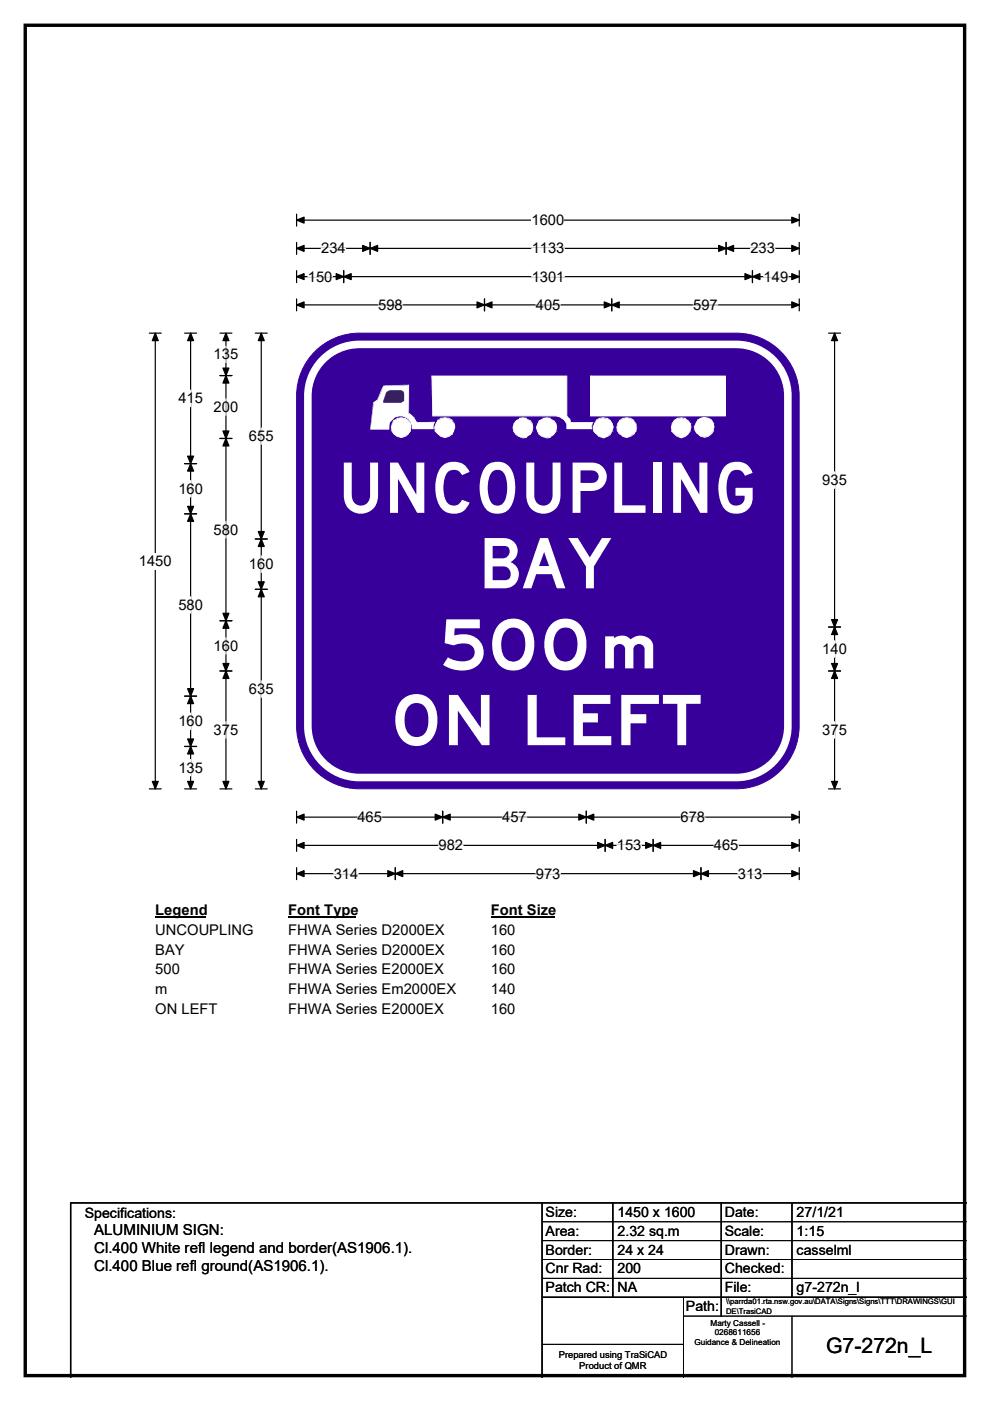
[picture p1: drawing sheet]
<svg xmlns="http://www.w3.org/2000/svg" width="210mm" height="297mm" viewBox="0 0 210 297" stroke-linecap="round" stroke-linejoin="round" font-family="sans-serif">
<path d="M5.4 5.4h199.2v286.3h-199.2z" fill="none" stroke="#000" stroke-width=".72"/>
<path d="M62.9 46.7h106.6M62.9 45.4v2.5M169.5 45.4v2.5" fill="none" stroke="#000" stroke-width=".25"/>
<path d="M62.9 46.7l1.6-.7v1.3zM167.9 46l1.6 .7-1.6 .6z" fill="#000" stroke="#000" stroke-width=".25"/>
<path d="M112.7 44.9h7v3.5h-7z" fill="#fff"/>
<g fill="none" stroke="#000" stroke-width=".25">
<path d="M62.9 52.7h106.6M62.9 51.4v2.5M62.9 57.4v2.5M62.9 58.7h106.6M72.9 57.4v2.5M78.5 51.4v2.5M154 51.4v2.5M159.6 57.4v2.5M169.5 57.4v2.5M169.5 51.4v2.5M31.7 70.6h2.5M32.9 70.6v96.7"/>
<path d="M62.9 63.4v2.5M62.9 64.6h106.6M102.8 63.4v2.5M129.8 63.4v2.5M169.5 63.4v2.5M31.7 167.3h2.5M62.9 172v2.5M62.9 178v2.5M62.9 173.2h106.6M62.9 179.2h106.6M93.9 172v2.5M124.4 172v2.5"/>
<path d="M128.4 178v2.5M138.5 178v2.5M169.5 172v2.5M169.5 178v2.5M62.9 184v2.5M62.9 185.2h106.6M83.8 184v2.5M148.7 184v2.5M169.5 184v2.5"/>
</g>
<g fill="#000" stroke="#000" stroke-width=".25">
<path d="M62.9 52.7l1.6-.7v1.3zM62.9 58.7l1.6-.7v1.3zM72.9 58.7l1.6-.7v1.3zM71.3 58l1.6 .7-1.6 .6zM78.5 52.7l1.6-.7v1.3zM76.9 52l1.6 .7-1.6 .6zM152.4 52l1.6 .7-1.6 .6zM154 52.7l1.6-.7v1.3zM158 58l1.6 .7-1.6 .6zM159.6 58.7l1.6-.7v1.3zM167.9 52l1.6 .7-1.6 .6zM167.9 58l1.6 .7-1.6 .6z"/>
<path d="M32.9 70.6l.7 1.6h-1.3zM62.9 64.6l1.6-.6v1.3zM102.8 64.6l1.6-.6v1.3zM101.2 64l1.6 .6-1.6 .7zM128.2 64l1.6 .6-1.6 .7zM129.8 64.6l1.5-.6v1.3zM167.9 64l1.6 .6-1.6 .7zM32.3 165.7h1.3l-.7 1.6zM62.9 173.2l1.6-.6v1.3zM62.9 179.2l1.6-.6v1.3zM93.9 173.2l1.6-.6v1.3zM92.3 172.6l1.6 .6-1.6 .7z"/>
<path d="M122.8 172.6l1.6 .6-1.6 .7zM124.4 173.2l1.5-.6v1.3zM128.4 179.2l1.5-.6v1.3zM126.8 178.6l1.6 .6-1.6 .7zM136.9 178.6l1.6 .6-1.6 .7zM138.5 179.2l1.6-.6v1.3zM167.9 172.6l1.6 .6-1.6 .7zM167.9 178.6l1.6 .6-1.6 .7zM62.9 185.2l1.6-.6v1.3zM83.8 185.2l1.6-.6v1.3zM82.3 184.6l1.5 .6-1.5 .7zM147.1 184.6l1.6 .6-1.6 .7z"/>
<path d="M148.7 185.2l1.6-.6v1.3zM167.9 184.6l1.6 .6-1.6 .7z"/>
</g>
<g fill="none" stroke="#fff" stroke-width=".25">
<path d="M65.3 58.7h5.2M68.1 52.7h5.2M112.8 52.7h6.9M112.8 58.7h6.9M159.2 52.7h5.2M162 58.7h5.2M80.2 64.6h5.2M113.7 64.6h5.2M147 64.6h5.2M75.8 173.2h5.2M93 179.2h5.2M106.5 173.2h5.2"/>
<path d="M130.9 179.2h5.2M144.3 173.2h5.2M151.4 179.2h5.2M70.8 185.2h5.2M113.7 185.2h5.2M156.5 185.2h5.2"/>
</g>
<path d="M29.5 117.2h6.9v3.5h-6.9z" fill="#fff"/>
<g fill="none" stroke="#000" stroke-width=".25">
<path d="M39.2 70.6h2.5M40.4 70.6v96.7M46.7 70.6h2.5M46.7 79.6h2.5M47.9 70.6v96.7M54.1 70.6h2.6M55.4 70.6v96.7M175.7 70.6h2.6M177 70.6v96.7M39.2 98.3h2.5M46.7 93h2.5M39.2 108.9h2.5"/>
<path d="M54.1 114.3h2.6M46.7 131.6h2.5M54.1 124.9h2.6M175.7 132.9h2.6M39.2 147.6h2.5M39.2 158.3h2.5M46.7 142.3h2.5M175.7 142.3h2.6M39.2 167.3h2.5M46.7 167.3h2.5M54.1 167.3h2.6M175.7 167.3h2.6"/>
</g>
<g fill="#000" stroke="#000" stroke-width=".25">
<path d="M40.4 70.6l.7 1.6h-1.3zM47.9 79.6l.7 1.6h-1.3zM47.9 70.6l.7 1.6h-1.3zM47.3 78h1.3l-.7 1.6zM55.4 70.6l.6 1.6h-1.2zM177 70.6l.7 1.6h-1.3zM40.4 98.3l.7 1.6h-1.3zM39.8 96.7h1.3l-.7 1.6zM47.3 91.4h1.3l-.7 1.6zM47.9 93l.7 1.6h-1.3zM39.8 107.4h1.3l-.7 1.5zM40.4 108.9l.7 1.6h-1.3z"/>
<path d="M55.4 114.3l.6 1.6h-1.2zM54.8 112.7h1.2l-.6 1.6zM47.3 130h1.3l-.7 1.6zM47.9 131.6l.7 1.6h-1.3zM54.8 123.4h1.2l-.6 1.5zM55.4 124.9l.6 1.6h-1.2zM177 132.9l.7 1.6h-1.3zM176.4 131.4h1.3l-.7 1.5zM39.8 146h1.3l-.7 1.6zM40.4 147.6l.7 1.6h-1.3zM39.8 156.7h1.3l-.7 1.6zM40.4 158.3l.7 1.6h-1.3z"/>
<path d="M47.3 140.7h1.3l-.7 1.6zM47.9 142.3l.7 1.5h-1.3zM176.4 140.7h1.3l-.7 1.6zM177 142.3l.7 1.5h-1.3zM39.8 165.7h1.3l-.7 1.6zM47.3 165.7h1.3l-.7 1.6zM54.8 165.7h1.2l-.6 1.6zM176.4 165.7h1.3l-.7 1.6z"/>
</g>
<g fill="none" stroke="#fff" stroke-width=".25">
<path d="M47.9 73.4v3.5M40.4 82.7v3.5M47.9 84.5v3.6M55.4 90.7v3.5M40.4 101.9v3.5M47.9 110.5v3.5M55.4 117.9v3.5M177 100v3.5M40.4 126.5v3.5M47.9 135.2v3.5M177 135.8v3.6M40.4 151.2v3.5"/>
<path d="M47.9 153v3.5M55.4 144.4v3.4M177 153v3.5M40.4 161v3.5"/>
</g>
<path d="M32.9 191.2h10.8v3.5h-10.8z" fill="#fff"/>
<path d="M32.9 194.5h10.8" fill="none" stroke="#000" stroke-width=".32"/>
<path d="M61.2 191.2h14.4v3.5h-14.4z" fill="#fff"/>
<path d="M61.2 194.5h14.4" fill="none" stroke="#000" stroke-width=".32"/>
<path d="M104.1 191.2h13.5v3.5h-13.5z" fill="#fff"/>
<path d="M104.1 194.5h13.5" fill="none" stroke="#000" stroke-width=".32"/>
<g fill="#fff">
<path d="M32.9 195.4h20.8v3.5h-20.8z"/>
<path d="M61.2 195.4h33v3.5h-33z"/>
<path d="M104.1 195.4h5.2v3.5h-5.2z"/>
<path d="M32.9 199.6h6.2v3.5h-6.2z"/>
<path d="M61.2 199.6h33v3.5h-33z"/>
<path d="M104.1 199.6h5.2v3.5h-5.2z"/>
<path d="M32.9 203.8h5.2v3.5h-5.2z"/>
<path d="M61.2 203.8h32.8v3.5h-32.8z"/>
<path d="M104.1 203.8h5.2v3.5h-5.2z"/>
<path d="M32.9 208h2.6v3.5h-2.6z"/>
<path d="M61.2 208h35.4v3.5h-35.4z"/>
<path d="M104.1 208h5.2v3.5h-5.2z"/>
<path d="M32.9 212.2h13.2v3.5h-13.2z"/>
<path d="M61.2 212.2h32.8v3.5h-32.8z"/>
<path d="M104.1 212.2h5.2v3.5h-5.2z"/>
</g>
<path d="M66.3 75a13.3 13.3 0 0 1 9.9-4.4h80a13.3 13.3 0 0 1 13.3 13.3v70a13.3 13.3 0 0 1-13.3 13.3h-80a13.3 13.3 0 0 1-13.3-13.3v-70a13.3 13.3 0 0 1 3.4-8.9z" fill-rule="evenodd" fill="#37009b" stroke="#37009b" stroke-width=".21"/>
<path d="M68.5 76.2a10.9 10.9 0 0 1 7.7-3.2h80a10.9 10.9 0 0 1 10.9 10.9v70a11 11 0 0 1-10.9 10.9h-80a10.9 10.9 0 0 1-10.9-10.9v-70a10.9 10.9 0 0 1 3.2-7.7z" fill="none" stroke="#fff" stroke-width="1.6"/>
<path d="M125.2 79.7h28.7v8.5h-28.7z" fill="#fff"/>
<g fill="#fff">
<path d="M125.2 79.7h.2v8.5h-.2zM125.2 88.2l28.7 .1zM153.9 88.2l.1 .1zM153.8 79.7h.2v8.5h-.2zM153.9 79.6l.1 .1zM125.2 79.6l28.7 .1-28.7 .1z" fill-rule="evenodd"/>
<path d="M126.5 89.1a2.23 2.23 0 0 1 3.4 .7l.2 .8a2.97 2.97 0 0 1-2 2.2l-1.1-.3-.6-.5a1.91 1.91 0 0 1 .1-2.9z" fill-rule="evenodd"/>
<path d="M125.7 90.6h.2l.2 .9h-.2zM126.1 91.3l.4 .6-.2 .1-.4-.5zM126.4 91.9l.7 .6-.1 .1zM127.1 92.5l1 .1v.3l-1.1-.3zM128.1 92.6l.7-.1-.7 .4zM128.8 92.5l.6-.5 .1 .2-.6 .4zM129.4 92l.1 .2zM129.8 91.5l-.3 .7-.1-.2zM129.9 90.6h.2l-.3 .9zM129.8 89.8l.3 .8h-.2zM129.4 89.2l.1-.1 .4 .7-.1 .1zM128.9 88.6l.6 .5-.1 .1-.6-.4zM128.8 88.6v.2zM127.8 88.5l1 .1v.2zM127.1 88.6h1l-1 .2zM127.1 88.6v.2zM126.4 89l.7-.4v.2l-.6 .4zM126.4 89l.1 .1zM126.4 89.1l-.2 .7-.1-.1zM126.1 89.7l.1 .1-.3 .8h-.2z" fill-rule="evenodd"/>
<path d="M131.5 89.1l1.4-.6 .8 .3a2 2 0 0 1 1.3 1.9 2 2 0 0 1-1.3 1.8l-.8 .3a2.21 2.21 0 0 1-1.9-1.4 2.21 2.21 0 0 1 .5-2.3z" fill-rule="evenodd"/>
<path d="M130.7 90.6l.4 .7-.2 .2zM131 91.3l-.1 .2zM131.1 91.3l.4 .6-.2 .1-.3-.5zM131.3 92h.2zM131.3 92l.2-.1 .6 .6zM132.1 92.4l.8 .2v.2l-.8-.2zM132.9 92.6l.8-.1-.8 .3zM133.7 92.5l.7-.5v.2zM134.4 92l.1 .2zM134.7 91.3l.2 .2-.4 .7-.1-.2zM135 90.6v.9h-.3zM134.9 89.8l.2 .8zM134.4 89.1l.6 .7zM134.5 89l-.1 .1zM133.7 88.6l.8 .4-.1 .2-.7-.4zM133.7 88.6v.2zM132.9 88.5l.8 .1v.2zM132.2 88.6l.7-.1-.7 .3zM132.1 88.6l.1 .2zM131.5 89l.6-.4 .1 .2-.6 .3zM131.5 89l.1 .1-.5 .6h-.1zM131 89.7h.1l-.4 .9z" fill-rule="evenodd"/>
<path d="M143 89.1a2.15 2.15 0 0 1 2.6-.1 2.15 2.15 0 0 1 .8 2.5l-1.1 1.1-.8 .2a2.54 2.54 0 0 1-2.2-2.2z" fill-rule="evenodd"/>
<path d="M142.3 90.6l.2 .9zM142.5 91.3l.5 .6-.1 .1-.5-.5zM143 91.9l.7 .6-.1 .1-.7-.6zM143.7 92.5l-.1 .1zM143.7 92.5l.8 .1v.3zM144.5 92.6l.8-.1-.8 .4zM145.2 92.5l.6-.5 .1 .2-.6 .4zM145.9 92v.2zM145.8 92l.6-.5-.5 .7zM146.4 90.6h.2l-.3 .9zM146.3 89.8h.2l.1 .8h-.2zM145.9 89.2l.1-.1 .5 .7-.2 .1zM145.3 88.6l.6 .6-.7-.4zM145.3 88.6v.2zM144.5 88.5l.8 .1v.2zM143.7 88.6l.8-.1-.7 .3zM143.7 88.6v.2zM143 89l.7-.4 .1 .2-.8 .4zM143 89l-.1 .1zM142.9 89.1h.2l-.5 .7-.1-.1zM142.5 89.7l.1 .1-.3 .8z" fill-rule="evenodd"/>
<path d="M148 89a2.09 2.09 0 0 1 3.4 .8 2.09 2.09 0 0 1-2 2.8l-.9-.1-1.1-1.2-.1-.8z" fill-rule="evenodd"/>
<path d="M147.2 90.6l.2-.1 .2 .8h-.2zM147.4 91.3h.2l.4 .6-.2 .1zM147.9 91.9l-.1 .1zM147.9 91.9l.7 .5-.1 .1zM148.6 92.4l.8 .2v.2l-.9-.3zM149.4 92.6v.2zM149.4 92.6l.8-.2v.2l-.8 .2zM150.2 92.5l.2 .1zM150.2 92.4l.6-.5 .2 .1-.6 .5zM150.8 92h.2zM151.3 91.3l.1 .2-.4 .5-.2-.1zM151.3 91.3l.1 .2zM151.4 90.5v1zM151.3 89.8l.1 .8zM150.8 89.1l.2-.1 .4 .7-.1 .1zM150.2 88.8l.2-.2 .6 .4-.2 .1zM150.2 88.6h.2zM149.3 88.4l.9 .2v.2l-.9-.2zM148.6 88.6l.7-.2v.2l-.7 .2zM147.9 89l.7-.4v.2l-.6 .3zM147.9 89l.1 .1-.3 .6-.1-.1zM147.6 89.7l-.3 .9-.1-.1z" fill-rule="evenodd"/>
<path d="M91.7 79.7h28.5v8.6l.6 .5 .2 .7h4.8l-.3 .8v.7h-5.3a2.41 2.41 0 0 0-2.3-2.8h-26.2z" fill-rule="evenodd"/>
<path d="M91.5 79.7h.3v8.5zM91.7 88.2l26.2 .1zM117.9 88.2h.5v.2zM118.4 88.2l.4 .1v.2l-.4-.1zM118.8 88.3l.6 .3-.2 .2-.4-.3zM119.2 88.6h.2zM119.4 88.6l.3 .5-.5-.3zM119.6 89.1l.2-.1 .3 .5-.1 .1zM120.1 89.5v.6zM120.2 89.9v.2zM120.1 90.1l.2 .9zM120.2 90.9l5.3 .1zM125.5 90.3l.1 .7h-.2zM125.7 89.5l-.2 .8zM121 89.5l4.8 .1zM120.7 88.9l.2-.1 .2 .7-.1 .1zM120.2 88.3l.1-.1 .5 .6-.1 .1zM120.1 79.7h.2v8.6h-.2zM120.2 79.6l.1 .1zM91.7 79.6h28.5v.2h-28.5zM91.5 79.6l.2 .1z" fill-rule="evenodd"/>
<path d="M114.4 89.1a2.16 2.16 0 0 1 3.5 .8 2.16 2.16 0 0 1-1.9 2.9 2.47 2.47 0 0 1-2.3-2.2z" fill-rule="evenodd"/>
<path d="M113.9 90.6l.2 .9h-.2l-.2-.7zM113.9 91.5l.5 .5-.1 .2zM114.3 92v.2zM114.4 92l.6 .5v.1l-.7-.4zM115 92.5l1 .4zM116 92.8l.8-.3v.3zM116.8 92.6v.2zM116.7 92.5l.6-.5 .1 .2-.6 .4zM117.7 91.5l.2 .1-.5 .6-.1-.2zM117.9 90.6l.3 .2-.3 .8-.2-.1zM118 90.6l.2 .2zM117.7 89.9h.3l.2 .7-.3 .2zM117.9 89.9l.1-.1zM117.5 89.1l.5 .7-.3 .1-.3-.7zM117.5 89.1l-.1 .1zM116.7 88.9l.1-.1 .7 .3-.1 .1zM116.8 88.6v.2zM116 88.5l.8 .1v.3l-.8-.1zM115 88.6l1-.1v.3l-.7 .1zM115 88.6v.2zM114.4 89.1l.6-.3 .3 .1zM114.3 89.1l.3 .1-.5 .6-.1-.1zM114 89.7l.1 .1zM114 89.7l.2 .1-.3 1-.2-.2zM113.7 90.6v.2z" fill-rule="evenodd"/>
<path d="M109.5 89.1a2.16 2.16 0 0 1 2.6-.1 2.16 2.16 0 0 1 .8 2.5 2.12 2.12 0 0 1-3.2 .9 2.12 2.12 0 0 1-.2-3.3z" fill-rule="evenodd"/>
<path d="M108.9 90.6l.2 .9h-.2zM108.9 91.5h.2l.4 .5-.1 .2zM109.4 92v.2zM109.5 92l.6 .5-.1 .1-.6-.4zM110.1 92.5l.8 .4zM110.9 92.8l.8-.3v.3zM111.7 92.6v.2zM111.6 92.5l.8-.5v.2l-.7 .4zM112.4 92.2h.2zM112.8 91.5l.1 .1-.3 .6-.3-.2zM112.9 90.6l.2 .2-.2 .8zM113 90.6l.1 .2zM112.8 89.9h.2l.1 .7-.2 .2zM112.9 89.9l.1-.1zM112.4 89.2l.2-.1 .4 .7-.1 .1zM112.4 89.2l.2-.1zM111.7 88.8l.9 .3-.2 .1zM111.7 88.6v.2zM110.9 88.5l.8 .1v.3l-.8-.1zM110.1 88.6l.8-.1v.3l-.7 .1zM110.1 88.6l.1 .2zM109.5 89.1l.6-.3 .1 .1zM109.5 89.1l.1 .1-.3 .6-.3-.1zM109 89.7l.1 .1zM109 89.7l.3 .1-.4 1-.1-.2zM108.8 90.6v.2z" fill-rule="evenodd"/>
<path d="M92.9 89.1l1.5-.6 .8 .3a2.01 2.01 0 0 1 1.3 1.9 2.01 2.01 0 0 1-1.3 1.8l-.8 .3a2.82 2.82 0 0 1-2.3-2.2z" fill-rule="evenodd"/>
<path d="M92.1 90.6l.4 .7-.3 .2zM92.2 91.5l.2-.2zM92.2 91.5l.3-.2 .4 .6-.1 .1zM92.9 91.9l.6 .5-.1 .1-.6-.5zM93.4 92.5l.1 .1zM93.5 92.4l.9 .2v.2l-.9-.2zM94.4 92.6l.8-.1-.8 .3zM95.1 92.5l.7-.5v.2l-.6 .4zM95.8 92l.1 .2zM96.2 91.3l.1 .2-.4 .7-.2-.2zM96.3 90.6h.3l-.4 .9zM96.2 89.8h.3l.1 .8h-.3zM96.3 89.8h.2zM95.8 89.1l.7 .7h-.2zM95.9 89l-.1 .1zM95.2 88.6l.7 .4-.1 .2-.6-.4zM95.2 88.6v.2zM94.4 88.5l.8 .1v.2zM93.5 88.6l.9-.1-.8 .3zM93.5 88.6l.1 .2zM92.9 89l.6-.4 .1 .2zM92.9 89l.1 .1-.4 .6h-.2zM92.4 89.7h.2l-.5 .9z" fill-rule="evenodd"/>
<path d="M83.7 89.1l.6-.3a2.03 2.03 0 0 1 2.7 1 2.03 2.03 0 0 1-1.1 2.7l-.8 .3-.8-.3a2.09 2.09 0 0 1-.6-3.4z" fill-rule="evenodd"/>
<path d="M82.9 90.6l.2 .7-.1 .2zM83.1 91.3l-.1 .2zM83.1 91.3l.6 .6-.2 .1-.5-.5zM83.5 92l.2-.1 .6 .5-.2 .1zM84.1 92.5l.2 .1zM84.3 92.4l.8 .2v.2l-.8-.2zM85.1 92.6l.8-.1-.8 .3zM85.8 92.5l.6-.5 .2 .2-.7 .4zM86.6 92v.2zM86.9 91.3l.2 .2-.5 .7-.2-.2zM87.1 90.6h.2l-.2 .9h-.2zM86.9 89.8h.3l.1 .8h-.2zM86.6 89.1l.6 .7h-.3zM86.6 89l.1 .1zM85.9 88.6l.7 .4v.2l-.8-.4zM85.9 88.6v.2zM85.1 88.5l.8 .1v.2zM84.3 88.6l.8-.1-.7 .3zM84.3 88.6v.2zM83.7 89l.6-.4 .1 .2zM83.5 89l.2 .1zM83.5 89l.3 .1-.7 .6zM83.1 89.7l-.2 .9z" fill-rule="evenodd"/>
<path d="M81.4 81.9l5.3-.2v6a4.5 4.5 0 0 1 1.7 1.8h3.7l-.2 1.5h-4.5a2.45 2.45 0 0 0-2.4-2.8 2.45 2.45 0 0 0-2.5 2.8h-3.9l.6-5.3 .1-.3 .8-.5z" fill-rule="evenodd"/>
<path d="M78.6 90.9h3.9v.2h-3.9zM82.4 90.3h.2l-.1 .7zM82.4 90.1l.1 .2zM82.6 89.4l.1 .1-.2 .8-.1-.2zM83.1 88.9l.1 .1-.5 .5-.1-.1zM83.1 88.9l.7-.6 .1 .1-.7 .6zM83.8 88.3l.1 .1zM83.8 88.3l.8-.2v.2l-.7 .2zM84.6 88.1h.7v.2h-.7zM85.3 88.1l.7 .2v.2l-.7-.2zM86 88.3l.7 .5-.1 .1-.7-.4zM86.6 88.9l.1-.1 .5 .6-.1 .1zM87.1 89.4l.4 .7-.1 .2zM87.5 90.1l-.1 .2zM87.4 90.3l.1 .7zM87.4 90.9l4.5 .1zM91.8 90.3l.1 .7zM91.8 90.1l.1 .2zM92.1 89.5l-.2 .8-.1-.2zM92.1 89.4l.1 .1zM88.4 89.5l3.7-.1v.2zM88.2 89.5l.2 .1zM87.9 88.8l.5 .7h-.2zM88 88.6v.2zM87.4 88.3l.1-.1 .5 .4-.1 .2zM87.2 87.9l.3 .3-.1 .1-.3-.2zM86.8 87.6l.4 .3-.1 .2-.4-.4zM86.6 81.7h.2v6zM86.7 81.6l.1 .1zM81.9 81.7l4.8-.1zM81.4 81.8l.5-.1-.5 .4zM81.4 81.8l.2 .1-.4 .4-.1-.1zM81.1 82.2l.1 .1zM81.1 82.2l.1 .1-1.3 2.6zM79.3 85.2l.6-.4 .2 .2-.8 .4zM79.2 85.2l.1 .2zM79.2 85.2l.2 .2-.3 .3zM79.1 85.7l-.6 5.3zM78.5 91l.1 .1z" fill-rule="evenodd"/>
<path d="M81.7 85.4l3.4 .1zM85.3 85.2l.1 .2-.3 .1zM85.4 85.2v.2zM85.3 85.2l.4-.2-.3 .4zM85.7 84.6l-.1 .4zM85.7 83.4l.1 1.2zM85.8 83.2l-.1 .2zM85.6 83l.2 .2-.1 .2zM85.4 82.7l.3 .3-.1 .1-.3-.3zM85.4 82.7l-.1 .1zM85 82.5l.4 .2h-.4zM85 82.5v.2zM82.7 82.5h2.3v.2l-2.3 .1zM82.7 82.5v.2zM82.3 82.8l.4-.3 .2 .3zM81.9 83.1l.4-.3 .1 .1-.4 .3zM81.9 83.1l.1 .1-.8 1.8zM81.2 85l.2 .2-.1 .2zM81.3 85.2l.4 .3-.4-.1z" fill-rule="evenodd"/>
</g>
<path d="M81.9 83.1l.8-.4 2.6 .1 .3 .2 .1 .4v1.6l-.6 .4h-3.8v-.4z" fill-rule="evenodd" fill="#283985"/>
<path d="M115 255v37M130 255v20M153 255v24M168 255v20M205 255h-190v37M115 275h90" fill="none" stroke="#000" stroke-width=".3"/>
<path d="M115 259h90M115 263h90M115 267h90M115 271h90M145 279h60M145 275v17M168 279v13M115 285h30" fill="none" stroke="#000" stroke-width=".21"/>
<g font-size="14.8" fill="#fff">
<text x="71.6" y="108.7">UNCOUPLING</text>
<text x="101.5" y="124.7">BAY</text>
<text x="93.2" y="142">500</text>
<text x="82.8" y="158">ON LEFT</text>
</g>
<text font-size="12.9" fill="#fff" x="126.5" y="141.7">m</text>
<text font-size="4.5" x="175.2" y="286.9">G7-272n_L</text>
<g font-size="3.2">
<text x="20" y="261.9">ALUMINIUM SIGN:</text>
<text x="20" y="265.7">Cl.400 White refl legend and border(AS1906.1).</text>
<text x="20" y="269.6">Cl.400 Blue refl ground(AS1906.1).</text>
</g>
<g font-size="3.1">
<text x="112.7" y="47.7">1600</text>
<text x="68.1" y="53.7">234</text>
<text x="112.8" y="53.7">1133</text>
<text x="159.2" y="53.7">233</text>
<text x="65.3" y="59.7">150</text>
<text x="112.8" y="59.7">1301</text>
<text x="162" y="59.7">149</text>
<text x="80.2" y="65.7">598</text>
<text x="113.7" y="65.7">405</text>
<text x="147" y="65.7">597</text>
<text x="45.3" y="76.2">135</text>
<text x="37.8" y="85.5">415</text>
<text x="45.3" y="87.3">200</text>
<text x="52.8" y="93.5">655</text>
<text x="37.8" y="104.7">160</text>
<text x="174.4" y="102.8">935</text>
<text x="45.3" y="113.3">580</text>
<text x="29.5" y="120">1450</text>
<text x="52.8" y="120.6">160</text>
<text x="37.8" y="129.3">580</text>
<text x="45.3" y="138">160</text>
<text x="174.4" y="138.6">140</text>
<text x="52.8" y="147.2">635</text>
<text x="37.8" y="154">160</text>
<text x="45.3" y="155.8">375</text>
<text x="174.4" y="155.8">375</text>
<text x="37.8" y="163.8">135</text>
<text x="75.8" y="174.3">465</text>
<text x="106.5" y="174.3">457</text>
<text x="144.3" y="174.3">678</text>
<text x="93" y="180.3">982</text>
<text x="130.9" y="180.3">153</text>
<text x="151.4" y="180.3">465</text>
<text x="70.8" y="186.3">314</text>
<text x="113.7" y="186.3">973</text>
<text x="156.5" y="186.3">313</text>
<text x="32.9" y="194">Legend</text>
<text x="61.2" y="194">Font Type</text>
<text x="104.1" y="194">Font Size</text>
<text x="32.9" y="198.2">UNCOUPLING</text>
<text x="32.9" y="202.4">BAY</text>
<text x="61.2" y="198.2">FHWA Series D2000EX</text>
<text x="61.2" y="202.4">FHWA Series D2000EX</text>
<text x="104.1" y="198.2">160</text>
<text x="104.1" y="202.4">160</text>
<text x="32.9" y="206.6">500</text>
<text x="61.2" y="206.6">FHWA Series E2000EX</text>
<text x="104.1" y="206.6">160</text>
<text x="32.9" y="210.8">m</text>
<text x="32.9" y="215">ON LEFT</text>
<text x="61.2" y="210.8">FHWA Series Em2000EX</text>
<text x="61.2" y="215">FHWA Series E2000EX</text>
<text x="104.1" y="210.8">140</text>
<text x="104.1" y="215">160</text>
</g>
<g font-size="3">
<text x="115.7" y="258">Size:</text>
<text x="131" y="258">1450 x 1600</text>
<text x="153.7" y="258">Date:</text>
<text x="169" y="258">27/1/21</text>
<text x="18" y="258.2">Specifications:</text>
<text x="115.7" y="262">Area:</text>
<text x="131" y="262">2.32 sq.m</text>
<text x="153.7" y="262">Scale:</text>
<text x="169" y="262">1:15</text>
<text x="115.7" y="266">Border:</text>
<text x="115.7" y="270">Cnr Rad:</text>
<text x="131" y="266">24 x 24</text>
<text x="131" y="270">200</text>
<text x="153.7" y="266">Drawn:</text>
<text x="153.7" y="270">Checked:</text>
<text x="169" y="266">casselml</text>
<text x="115.7" y="274">Patch CR:</text>
<text x="131" y="274">NA</text>
<text x="153.7" y="274">File:</text>
<text x="169" y="274">g7-272n_l</text>
<text x="145.5" y="278">Path:</text>
</g>
<g font-size="2">
<text x="118.5" y="287.8">Prepared using TraSiCAD</text>
<text x="122.9" y="290.2">Product of QMR</text>
</g>
<g font-size="1.7">
<text x="150.7" y="281.1">Marty Cassell -</text>
<text x="147.3" y="285.2">Guidance &amp; Delineation</text>
<text x="151.6" y="283.1">0268611656</text>
</g>
<g font-size="1.6">
<text x="154" y="276.6">\\parrda01.rta.nsw.gov.au\DATA\Signs\Signs\TTT\DRAWINGS\GUI</text>
<text x="154" y="278.5">DE\TrasiCAD</text>
</g>
</svg>
